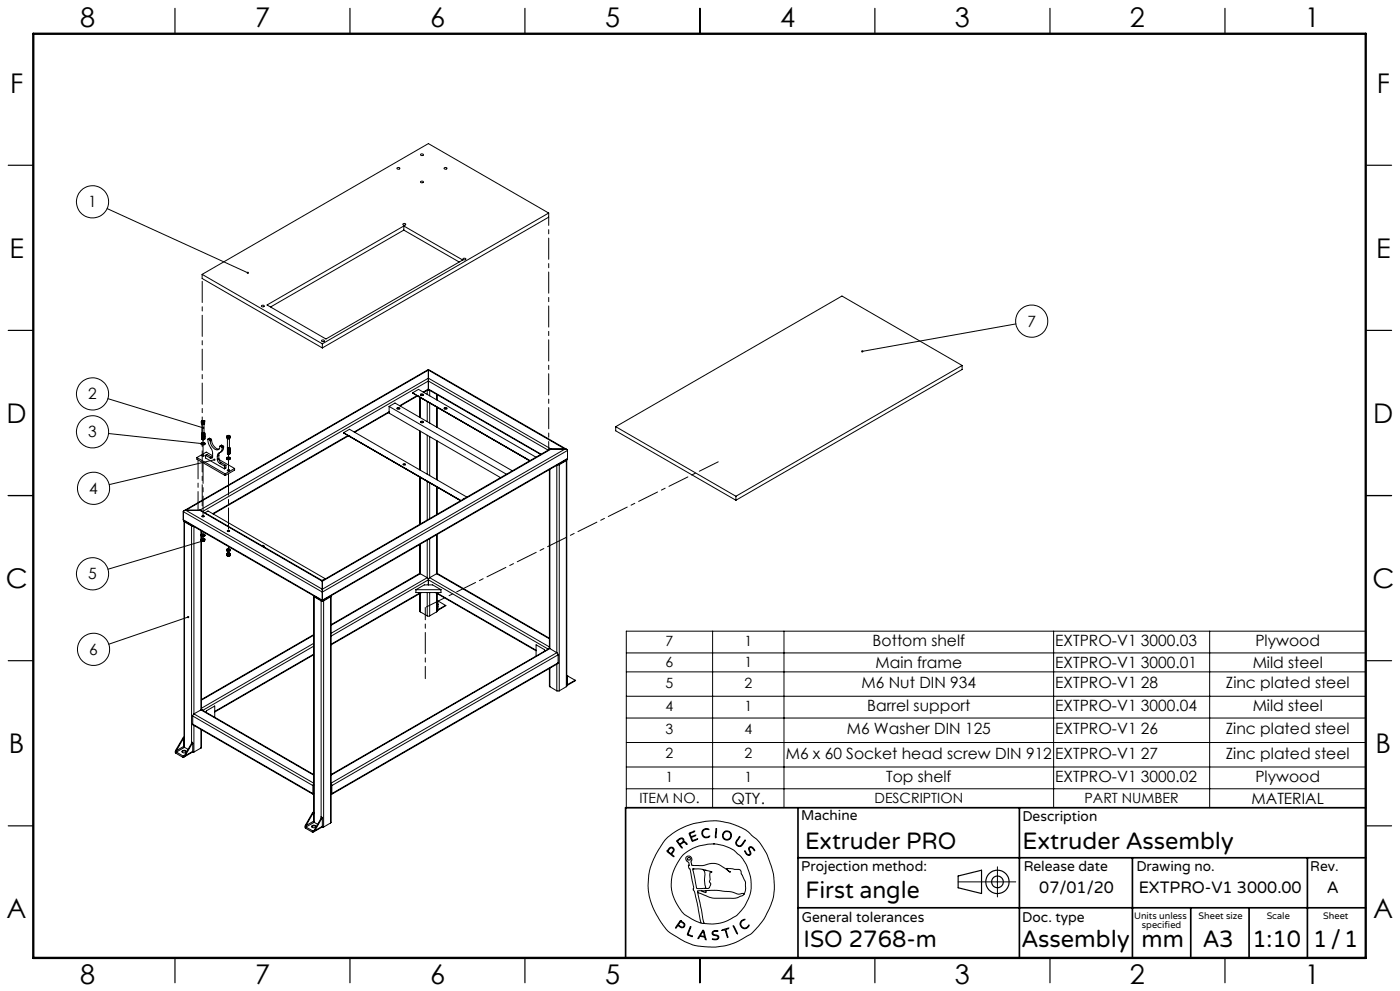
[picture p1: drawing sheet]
<svg xmlns="http://www.w3.org/2000/svg" width="420mm" height="297mm" viewBox="0 0 420 297" stroke-linecap="round" stroke-linejoin="round" font-family="sans-serif">
<g fill="none" stroke="#000" stroke-width=".3">
<path d="M119.2 50.3l.6-.1a.39 .39 0 0 1-.3 .6 .39 .39 0 0 1-.4-.4zM126.2 46.2l.4-.1a.33 .33 0 0 1 .4 .2 .33 .33 0 0 1-.1 .4 .33 .33 0 0 1-.5-.1l-.2-.1zM126.2 54.4l.4-.1a.3 .3 0 0 1 .4 .3 .3 .3 0 0 1-.5 .2l-.3-.2zM133.3 50.3l.5-.1a.26 .26 0 0 1 .3 .3 .26 .26 0 0 1-.4 .2h-.1a.27 .27 0 0 1-.3-.1 .27 .27 0 0 1 0-.3zM32.1 62.5l42.3 19.3M120.9 67.1l.3-.1a.3 .3 0 0 1 .4 0 .3 .3 0 0 1 0 .4h-.6zM121.1 67.7v1.3M121.1 69l-39.9 23M121.1 69l16.7 9.5M138.9 77.5l.3-.1a.32 .32 0 0 1 .4 0 .32 .32 0 0 1 .1 .3l-.7 .2zM164.6 63.8l-67.9 39.2M164.6 63.8v1.3l-67.9 39.2"/>
<path d="M164.6 63.8l-36.1-20.8-67.9 39.2M60.6 82.2v1.3l36.1 20.8M60.6 82.2l36.1 20.8M78.5 91.6l.4-.1a.3 .3 0 0 1 .4 .3 .3 .3 0 0 1-.5 .2l-.3-.1zM80.1 91.4l41-23.7 17.7 10.2-41 23.7zM304.8 97.1l-46.1 8.2M32.4 119.5l28.6 8.7M96.5 102l.4-.1a.27 .27 0 0 1 .4 .2 .27 .27 0 0 1-.3 .3 .32 .32 0 0 1-.4 0 .32 .32 0 0 1-.1-.4zM96.7 103v1.3M123.8 117.7l35.1 20.4M123.8 117.7l35.2 20.3M123.8 117.7l1.8-1 35.2 20.3"/>
<path d="M125.1 118.6l-5.2 3M125.3 118.7l-5.2 3M125.4 118.7h.1M125.9 119.1v6M126.1 119.1v6.1M126.2 118.4h.8M126.3 118.1l.3-.1a.34 .34 0 0 1 .4 .5 .34 .34 0 0 1-.6 .1l-.2-.2zM128.2 117v1.2M128.3 116.9h.4M128.5 110.7v.2M128.5 113.3v.9M128.5 116.6v.2"/>
<path d="M128.5 110.7l-73.3 42.4M128.5 116.8l-1.4 .8M128.5 110.7l41.5 24M128.5 116.8l33.7 19.4M128.5 110.9v2.4M128.5 114.2v2.4M128.5 110.9l-72.8 42M128.5 113.3l-68.6 39.6M128.5 113.3l36.8 21.3M128.5 110.9l41 23.7M128.5 114.2l-67.7 39.1M128.5 116.6l-1.5 .9"/>
<path d="M128.5 114.2l35.9 20.7M128.5 116.6l33.8 19.5M128.9 117v1.6M131 118.2v1.6M131.2 118.3v1.6M288.6 109.5l-36-20.8-67.9 39.2M288.6 109.5l-67.8 39.2M288.6 109.5v1.2l-67.8 39.2M32.6 129.9l28.7 3.1M59.1 137.1l8.5 4.9M59.1 137.1v.5l8.5 4.9M60.3 132.9a.61 .61 0 0 0 .6 .5 .61 .61 0 0 0 .6-.5"/>
<path d="M60.4 132.7l.5-.2a.41 .41 0 0 1 .6 .4 .41 .41 0 0 1-.6 .3 .4 .4 0 0 1-.4 0 .4 .4 0 0 1-.1-.5zM60.4 126.4v.5l.5 .2 .5-.2v-.5M60.5 126.3l.6-.2a.24 .24 0 0 1 .3 .3 .24 .24 0 0 1-.3 .2l-.5-.1zM60.5 127h.1M60.6 126.1a.43 .43 0 0 0 .3 .7 .43 .43 0 0 0 .5-.5l-.2-.2M60.6 136.5l.3-.2 .3 .3-.4 .2zM60.6 131.6h.1M60.6 131.5h.1M60.6 131.4h.1M60.6 131.3h.1M60.6 131.2h.1M60.6 131.1h.1"/>
<path d="M60.6 131h.1M60.6 130.8h.1M60.6 130.7h.1M60.6 130.6h.1M60.6 130.5h.1M60.6 130.3h.1M60.6 130.2h.1M60.6 130.1h.1M60.6 130h.1M60.6 129.9h.1M60.6 126.4l.2 .1M60.6 126.4l.1 .1"/>
<path d="M60.6 127v2.9l.3 .1 .3-.2M60.6 131.4l.2 .2 .4-.2M60.6 130.6l.3 .2 .3-.2M60.6 129.9l.2 .2 .4-.2M60.6 129.8l.4 .1 .2-.2-.3 .3zM60.6 133h.6M60.6 130.4h.1M60.6 130.6v.1M60.6 130.9h.1M60.6 131.7l.5 .1M60.7 126.2l-.1 .2M60.7 126.2v.3"/>
<path d="M61 126.2l.2 .1M61 126.2h-.3M61 126.5h.1M61 126.5h-.1M61 126.2v.3M61.1 126.5h-.3M61.1 131.5l-.1 .2M61.2 126.3l-.1 .2M61.2 131.5l-.2 .3-.4-.2M61.2 131.5l-.2 .2-.4-.2M61.2 131.3l-.3 .2-.3-.2M61.2 131.2l-.2 .2-.4-.1"/>
<path d="M61.2 131.1l-.3 .3-.3-.2M61.2 131.1l-.3 .2-.3-.1M61.2 131l-.2 .2-.4-.2M61.2 130.9l-.3 .2-.3-.2M61.2 130.8l-.3 .3-.3-.3M61.2 130.7l-.2 .2-.4-.1M61.2 130.6l-.3 .3-.3-.2M61.2 130.5l-.2 .2-.4-.2M61.2 130.4l-.2 .2-.4-.1M61.2 130.3l-.3 .3-.3-.3M61.2 130.2l-.2 .3-.4-.2M61.2 130.2l-.2 .2-.4-.2"/>
<path d="M61.2 130.1l-.3 .2-.3-.1M61.2 130l-.3 .2-.3-.2M61.2 129.9l-.2 .2-.4-.1M61.2 129.8h.1M61.2 130h.1M61.2 130.2h.1M61.2 130.3h.1M61.2 130.5h.1M61.2 130.7h.1M61.2 130.8h.1M61.2 131h.1M61.2 131.1h.1"/>
<path d="M61.2 131.3h.1M61.2 131.5h.1M61.2 131.6h.1M61.2 131.6l-.3 .2-.3-.2M61.2 131.4l-.2 .2-.4-.1M61.2 131.3l-.3 .2-.3-.1M61.2 131.2l-.2 .2-.4-.2M61.2 131l-.3 .2-.3-.1M61.2 130.9l-.2 .2-.4-.1M61.2 130.8l-.3 .3-.3-.2M61.2 130.8l-.3 .2-.3-.2M61.2 130.7l-.2 .2-.4-.2"/>
<path d="M61.2 130.6l-.3 .2-.3-.1M61.2 130.5l-.3 .2-.3-.1M61.2 130.5l-.2 .1-.4-.1M61.2 130.4l-.2 .2-.4-.2M61.2 130.3l-.3 .2-.3-.2M61.2 130.1l-.2 .2-.4-.1M61.2 130l-.3 .2-.3-.1M61.2 130l-.2 .1-.4-.1M61.2 129.9l-.2 .2-.4-.2M61.2 131.7l-.1 .1zM61.2 127v2.7M61.2 130.1h.1"/>
<path d="M61.2 130.3v.1M61.2 130.9h.1M61.2 131.2h.1M61.2 126.1h.1M61.2 127h-.6M61.7 136.5v.8l5.6 3.2M61.7 136.5l1.4 .8M61.7 136.5l.4-.3 1.4 .8M62.5 131.6a3.8 3.8 0 0 0 1.1 3.2l.2 2a.43 .43 0 0 1-.2 .5 .43 .43 0 0 1-.5 0M62.5 131.6l.4 .2M62.9 131.8l.1 .3M62.9 131.4l-.5 .2"/>
<path d="M62.9 131.4l-.4 .2M62.9 131.4l.4 .2M63 132.1a2.44 2.44 0 0 0 2.5 2.6l.6-1M63.3 131.6l.2 .3M63.3 131.6l-.4 .2M63.5 131.9a2.79 2.79 0 0 0 2.2 2.7M63.5 131.9l-.5 .2M63.5 137l.2 .1M63.5 137l-.4 .3M63.8 136.6l-1.9-1.1-2.8 1.6M64.3 137.8l-31.5 7.4M65.2 137.7l.2 .7 .5 .5"/>
<path d="M65.2 136.7v1M65.7 137.4l.1 .7 .6 .5M65.7 137.7l4.7 2.7M65.7 136.5l-.5 .2M65.7 137.4l-.5 .3M65.7 136.5v.9M65.9 135.7l-.2 .8M65.9 138.9l1.4 .8M66.1 133.7l.4 .2M66.4 138.6l-.5 .3M66.4 138.6l1.4 .8M66.5 133.9l.2 .3"/>
<path d="M66.5 133.5l-.5 .2M66.5 133.5l-.4 .2M66.5 133.5l.5 .2M66.7 134.2a1.64 1.64 0 0 1-1.3 1.7l-.2 .8M67 133.7l.1 .2M67 133.7l-.5 .2M67.1 133.9a1.66 1.66 0 0 1-1.1 1.7M67.1 133.9l-.4 .3M67.3 139.7v.8M67.8 139.4l-.5 .3M67.8 139.4v.9l-.5 .2M67.9 137.3a.61 .61 0 0 0 .6 .5 .61 .61 0 0 0 .6-.5"/>
<path d="M68.1 130.8v.6l.4 .1 .5-.1v-.6M68.1 130.7l.4-.2a.28 .28 0 0 1 .4 .1 .28 .28 0 0 1-.1 .3h-.6zM68.1 137.1l.5-.2a.4 .4 0 0 1 .5 .5 .4 .4 0 0 1-.6 .3 .36 .36 0 0 1-.4-.2 .36 .36 0 0 1 0-.4zM68.2 130.6h.1M68.2 130.6a.37 .37 0 0 0 .3 .5 .37 .37 0 0 0 .4-.5M68.2 131.4h.7M68.2 136h.1M68.2 135.8h.1M68.2 135.7h.1M68.2 135.5h.1M68.2 135.4h.1M68.2 135.2h.1"/>
<path d="M68.2 135.1h.1M68.2 135h.1M68.2 134.9h.1M68.2 134.7h.1M68.2 134.5h.1M68.2 134.4h.1M68.2 134.3h.1M68.2 134.2h.1M68.2 134.2l.3 .2 .3-.2M68.2 134.2l.3 .1 .3-.1M68.2 137.4h.6M68.2 131.4v2.8"/>
<path d="M68.2 134.5v.1M68.2 135v.1M68.2 135.3h.1M68.3 130.8l.2 .1M68.3 130.8l.1 .1M68.3 135.4l.1 .1 .4-.1M68.3 134.3l.1 .2 .4-.2M68.3 136.1l.5 .1M68.3 130.6v.2M68.3 130.6v.3M68.6 130.6l.2 .1M68.6 130.6h-.3"/>
<path d="M68.6 130.6l-.1 .3M68.7 130.9h-.2M68.8 136l-.2 .1M68.8 134.2h.1M68.8 134.4h.1M68.8 134.6h.1M68.8 134.7h.1M68.8 134.9h.1M68.8 135h.1M68.8 135.2h.1M68.8 135.3h.1M68.8 135.4h.1"/>
<path d="M68.8 135.5h.1M68.8 135.7h.1M68.8 135.9h.1M68.8 136h.1M68.8 130.7l-.1 .2M68.8 136l-.3 .2-.3-.2M68.8 135.9l-.1 .2-.5-.1M68.8 135.9l-.1 .1-.5-.1M68.8 135.7l-.3 .3-.3-.2M68.8 135.7l-.1 .2-.5-.2M68.8 135.6l-.1 .2-.5-.2M68.8 135.5l-.3 .2-.3-.1"/>
<path d="M68.8 135.4l-.3 .2-.3-.1M68.8 135.4l-.1 .1-.5-.1M68.8 135.3l-.3 .2-.3-.2M68.8 135.2l-.3 .2-.3-.2M68.8 135.1l-.1 .2-.5-.2M68.8 135l-.3 .2-.3-.1M68.8 134.9l-.3 .2-.3-.1M68.8 134.9l-.1 .1-.5-.1M68.8 134.8l-.3 .2-.3-.2M68.8 134.7l-.3 .2-.3-.2M68.8 134.6l-.1 .2-.5-.1M68.8 134.5l-.1 .2-.5-.1"/>
<path d="M68.8 134.4l-.3 .3-.3-.2M68.8 134.4l-.1 .1-.5-.1M68.8 134.3l-.1 .2-.5-.2M68.8 134.2l-.3 .2-.3-.2M68.8 136.1v.1zM68.8 136l-.1 .2-.4-.2M68.8 135.9l-.1 .2-.4-.2M68.8 135.8l-.3 .2-.3-.1M68.8 135.7l-.3 .3-.2-.3M68.8 135.6l-.1 .3-.4-.2M68.8 135.5l-.3 .3-.2-.2M68.8 135.4l-.1 .2-.4-.2"/>
<path d="M68.8 135.2l-.3 .3-.2-.2M68.8 135.1l-.1 .3-.4-.2M68.8 135l-.3 .3-.2-.2M68.8 135l-.3 .2-.2-.2M68.8 134.9l-.1 .2-.4-.2M68.8 134.8l-.1 .2-.4-.1M68.8 134.7l-.3 .3-.3-.2M68.8 134.7l-.1 .2-.4-.2M68.8 134.6l-.1 .2-.4-.2M68.8 134.5l-.3 .2-.2-.2M68.8 134.4l-.1 .2-.4-.2M68.8 134.3l-.1 .2-.4-.1"/>
<path d="M68.8 131.4v2.8M68.8 134.5h.1M68.8 134.8h.1M68.8 135.1h.1M68.8 135.6h.1M68.8 135.8v.1M68.9 131.4h.1M103.1 129.7l35.1 20.4M103.1 129.7l35.2 20.3M103.1 129.7l1.7-1 35.3 20.3M104.4 130.5l-40.6 23.4M104.5 130.6l-40.5 23.5"/>
<path d="M104.7 130.7h.1M116.7 123.6l-10.3 5.9M116.7 121.8l1.8-1 35.2 20.3M116.7 121.8l35.2 20.3M116.7 121.8v2l33.5 19.4M116.7 123.4l-10.4 6.1M119.1 122.3l.7-.1a.39 .39 0 0 1-.3 .5 .39 .39 0 0 1-.4-.4zM119.1 122.5h.8M121 139.3h.6M121 139h.5a.27 .27 0 0 1-.2 .4 .27 .27 0 0 1-.3-.4zM125.9 129.1v11.7M126.1 129.2v11.7"/>
<path d="M126.2 126.4l.4-.2a.3 .3 0 0 1 .4 .3 .3 .3 0 0 1-.5 .2zM126.2 126.6h.8M128.2 120.3v6.1M128.2 130.5v11.6M128.9 120.8v6M128.9 130.9v11.7M131 122v6M131 132.1v11.7M131.2 122.1v6M131.2 132.1v11.7M133.3 122.5h.8M133.3 122.2l.4-.1a.28 .28 0 0 1 .4 .3 .28 .28 0 0 1-.4 .3h-.1a.27 .27 0 0 1-.3-.1 .27 .27 0 0 1 0-.4z"/>
<path d="M164.8 134.7l-68.1 39.3M165.3 134.6l-.5 .1M165.3 134.6h4.2M165.3 134.6l-68.6 39.6M167 139.4v56.2M167.6 139.2h-.1M167.6 139.1v.1M167.8 139.3h-.5M167.8 139.3v67.7M169.5 134.6l.5 .1 .3 .3M169.5 134.6l-72.8 42M169.7 137.9l-2.1 1.3"/>
<path d="M169.7 137.9h.1M169.8 137.9h-.1M169.9 138l-2.1 1.3M169.9 138v67.8M170 137.7l-.1 .3M170 137.8l-.1 68M170 137.7l-73.3 42.4M170.3 137.4l-.3 .3M170.3 135v2.4M170.3 135l-73.6 42.4M170.3 137.4l-73.6 42.5M184.7 127.9l36.1 20.8"/>
<path d="M184.7 127.9v1.2l36.1 20.8M55 155.8l.2 .3M55 153.3v2.5M55 153.3l41.7 24.1M55 155.8l41.7 24.1M55.2 156.2v64.8M55.2 156.1l41.5 24M55.2 156.1l.2 .3M55.4 156.4l2.1 1.2M55.4 156.4v67.6M55.5 156.2v.1M55.5 156.3l2.1 1.2"/>
<path d="M55.5 156.3h.1M55.7 152.9l-.5 .1-.2 .3M55.7 152.9l-.7 .4M55.7 152.9h4.2M55.7 152.9l41 23.7M57.5 157.6l.5 .1M57.5 157.6v65.2M57.6 157.5h.2M57.6 157.5h.1M58.2 157.8v56.2M59.9 152.9l.5 .2M59.9 152.9l36.8 21.3"/>
<path d="M60.3 159v53.8M60.4 159.1v1M60.4 153.1l36.3 20.9M60.6 154.8h.6M61.5 153.7l.9-.6 35.2 20.4M67.6 142v.5M68.2 159.2h.6M68.3 140.8l.6 .1-.5 .3-.2-.2zM68.3 159l.6 .1-.5 .2zM70.4 140.4l-2.8 1.6M70.4 140.4v.5l-2.8 1.6M125.9 143v14.2"/>
<path d="M126.1 143v14.1M128.2 144.2v11.7M128.9 144.7v10.7M131 145.9v8.3M131.2 146v8.1M139.4 149.4l-.4 .2M164.8 140.7v53.6M165 140.6v53.8M220.8 148.7v1.2M60.3 160.5l.2 .3M60.3 162l.4 .3M60.4 160.2l.5-.2a.4 .4 0 0 1 .6 .3 .4 .4 0 0 1-.6 .4 .4 .4 0 0 1-.4-.1 .4 .4 0 0 1-.1-.4z"/>
<path d="M60.4 161.5l-.1 .2 .2 .1M60.4 161.5l.1 .3M60.4 160.7v.8M60.4 162.1v50.6M60.5 161.8l.5 .1M60.5 161.8l.2 .2M60.6 160.4h.6M60.7 161.7h.4M60.7 161.7l.2-.2 .2 .2M60.7 162v.3M60.7 161.7h.3zM60.8 161.3l-.4 .2"/>
<path d="M60.8 161.3l.5 .1M61 162.1l-28.6 8.5M61 161.9l-.3 .1M61 161.9h.3M61 161.7h.1M61.1 161.7h.1M61.2 161.6h-.6l.3 .2 .2-.1M61.2 161.6l-.1 .1M61.2 161.6h.1M61.3 161.4l.1 .3M61.3 162.2l-.6 .1M61.3 161.4l.2 .2"/>
<path d="M61.3 161.9v.3M61.4 161.7l-.4 .2M61.4 161.7l-.1 .2M61.5 161.6l-.2 .6M61.5 161.6l-.1 .1M61.5 160.4l-.2 .4h-.8M67.9 164.7a.61 .61 0 0 0 .6 .5 .61 .61 0 0 0 .6-.5M67.9 164.7l.7-.3a.39 .39 0 0 1 .5 .5 .39 .39 0 0 1-.6 .2l-.5-.2zM68 166.1v.3l.4 .3M68 166.1l.2 .1M68.1 165.9l.1 .3M68.1 165.9l-.1 .2"/>
<path d="M68.2 166.2l.5 .1M68.2 166.2l.2 .2M68.2 164.8h.6M68.3 166.1h.5M68.3 166.1l.2-.2 .2 .3M68.3 166.1h.4M68.4 166.2h.3zM68.4 166.4v.3M68.4 165.7l-.3 .2M68.4 165.7l.5 .1M68.7 166.3l-.3 .1M68.7 166.3h.2"/>
<path d="M68.7 166.1h.1M68.8 166.1h-.5M68.8 166.1h.1M68.8 166h-.6l.3 .2 .3-.1M68.8 166v.1M68.8 166l-.1 .2M68.8 166h.1M68.9 165.8l.1 .3M68.9 165.8l.2 .2M68.9 166.6l-.5 .1M68.9 166.3v.3M69 166.1l-.3 .2"/>
<path d="M69 166.1l-.1 .2M69.1 166l-.2 .6M69.1 166l-.1 .1M78.6 163.5l.2-.1a.25 .25 0 0 1 .4 .1 .25 .25 0 0 1-.1 .3M78.8 163.7l.4 .1M94.1 178.6v67.6M94.1 178.5l.2 .4M94.3 178.9l2 1.2M94.3 178.9v67.5M94.4 178.7h.1M94.4 178.7l2.1 1.3M96.5 180h.2"/>
<path d="M96.5 179.9v.1M96.7 176.6v.8M96.7 179.9v.2M96.7 174v.2M96.7 174.2v2.4M96.7 177.4v2.5M96.9 180h-.1M96.9 179.9v.1M97 173.8l-.4 .2M99 178.7l-2.1 1.3M99 178.7h.1M99.1 178.7h-.1"/>
<path d="M99.2 178.9l-2.1 1.2M99.2 178.9v67.8M99.3 178.5l-.1 .4M99.3 178.6v67.8l-.1 .3M124.8 176.7l2.5-1.4h2.5l2.5 1.4M124.8 176.7h7.5M124.8 176.7v.9h7.5v-.9M125.9 177.9v5.3l.2 .2M125.9 163.2v8.7M126.1 171.9h-.3l-26.5 15.3M126.1 171.9l2.1 1.2M126.1 171.9l-26.8 15.5"/>
<path d="M126.1 163.1v8.8M126.1 177.8v5.6M126.2 177.6l-26.9 15.5M126.5 177.6l-27.2 15.6M128.2 173.1l.3 .7M128.2 173.1l-28.9 16.7M128.2 161.9v11.2M128.2 177.6v7M128.5 173.8v1.5M128.5 173.8l35.9 20.7M128.5 173.8l-29.2 16.8M128.9 173.1l-.4 .7"/>
<path d="M128.9 173.1l35.9 20.8M128.9 161.5v11.6M128.9 177.6v7M130.6 177.6l30.2 17.4M130.9 177.6l29.9 17.3M131 171.9h.3l33.5 19.4M131 171.9l-2.1 1.2M131 171.9l33.8 19.5M131 160.3v11.6M131 177.8v5.6M131.2 177.9v5.3l-.2 .2M131.2 160.2v11.7"/>
<path d="M131.2 180l.1 .1M56.4 184.9l-23.8 8.2M94.1 196.2l-29.7 17.2M94.1 190.2l-33.7 19.5M94.1 193.7l-33.3 19.2M94.1 192.8l-33.7 19.5M94.1 196.1l-29.7 17.1M94.1 190.4l-33.7 19.4M96.3 180.1h.8M96.3 180.1v65.1M97.1 180.1v67.8M126.1 183.4l2.1 1.2"/>
<path d="M128.2 184.6h.7M131 183.4l-2.1 1.2M131.2 182.6v.1M131.2 180.1v.1M131.2 181.9h.1M131.2 181.1h.1M131.2 181.3h.1M131.3 180.1l.1 .2M131.3 180.1l.3 .1M131.4 182.7l-.2 .3M131.4 180.3v2.4M131.6 180.2l-.2 .1"/>
<path d="M131.6 180.2l2 1.2M133.6 181.4l.2 .1-2.5 1.5M133.6 181.4l-2.2 1.3M163.3 195.2v-.5l-2.5-1.5v3.4M164.8 194.1l-.2 .3M165 194.4l-65.7 37.7M165 194.4l2 1.2M165 194.4l-65.7 37.9M167 195.6l.4 .6M167 195.6l-67.7 39.1M167 199v8M167.4 198.6l-.1 .3-67.9 39.2"/>
<path d="M167.4 196.2l-67.8 39.2M167.4 198.6l-67.8 39.2M167.4 196.2v2.4M187.9 189.2h221.8v52.8h-221.8zM187.9 195.7h221.8M213.8 189.2v52.8M235.2 189.2v52.8M316.1 189.2v52.8M362.9 189.2v52.8M57.8 217l.1 .3 36.1 20.8M57.8 214.6l36.1 20.8M57.8 217l36.1 20.8"/>
<path d="M57.8 214.6v2.4M58.2 214l-.4 .6M58.2 214l35.9 20.7M58.2 217.4v8M60.3 212.8l.2-.1 33.6 19.4M60.3 218.6v5.6M60.3 212.8l-2.1 1.2M60.3 212.8l33.8 19.5M60.4 212.5l.2 .3M60.4 218.7l-.1 5.5M61.9 213.5v-.5l2.5-1.4v3.4M164.8 200.3l.2 5.5"/>
<path d="M165 205.8l2 1.2M165 200.2v5.6M167 207h.8M169.9 205.8l-2.1 1.2M170 202.5l.1 .2M170 202.4l.2 .1M170 204.3h.1M170 203.5h.1M170 203.8h.1M170 202.7h.1M170.1 205.1l-.1 .1M170.1 202.7v2.4"/>
<path d="M170.1 205.1h-.1M170.2 202.5l.1 .3M170.2 202.5l.2 .2M170.3 205.2l-.3 .3M170.3 202.8v2.4M170.4 202.7l-.1 .1M170.4 202.7l2.1 1.2M172.5 203.9l.2 .1-2.6 1.4M172.5 203.9l-2.2 1.3M187.9 201.4h221.8M187.9 208.7h221.8M187.9 215.2h221.8"/>
<path d="M52.9 225v.4M52.9 225.4l2.1 1.2M54.6 225.4l.5-.3 .8 .3M54.7 225l.7-.1a.44 .44 0 0 1 .5 .4 .44 .44 0 0 1-.7 .3h-.1a.4 .4 0 0 1-.4-.1 .4 .4 0 0 1 0-.5zM55 221.4l.4-.2-.4-.3-2.3 4-.1 .6 2.3 1.5 .6-.5M55 221.4l.2-.2v2.6M55 221.4l-2.1 3.6M55.4 226.4l-.4 .2M55.4 224l-.2-.3-2.3 1.3M55.4 224l-2.5 1.4M55.4 224l1 .6M57.5 222.8l-2.1 3.6"/>
<path d="M57.6 222.9l-2.1 3.6M57.8 222.5l-.2 .4M57.8 222.5l-.3-.1v.4M57.8 222.5v.3M57.8 225.2l-2.6 1.7M57.8 222.8v2.4M57.8 222.8l-.2 .1M57.8 225.2l-2.3 1.3M58.2 225.4l-.6 .1M60.3 224.2l-2.1 1.2M93.9 237.8l.2 .3M93.9 235.4v2.4"/>
<path d="M94.1 237.7v.1M94.1 235.3h.1M94.1 234.9l-.2 .5M94.1 235.2v.1M99.3 234.9l.3 .5M99.3 237.7v.1M99.3 235.2v.1M99.3 235.3h.1M99.6 237.8l-.3 .3M99.6 235.4v2.4M187.9 222.5h221.8M187.9 229.9h221.8"/>
<path d="M187.9 236.4h221.8M91.8 247.4v.5M91.8 247.9l2.1 1.2M93.5 247.8l.7-.3 .6 .3M93.7 247.4l.6-.1a.43 .43 0 0 1 .5 .5 .43 .43 0 0 1-.7 .3 .39 .39 0 0 1-.5-.1 .39 .39 0 0 1 .1-.6zM93.9 243.8l.4-.2-.4-.2-.1 .2-2.4 4.2 .2 .4 2.2 1.2 .6-.4M93.9 243.8l-2.1 3.6M94.1 243.6l-.2 .2M94.3 248.8l-.4 .3M94.3 246.4l-.2-.3-2.3 1.3M94.3 246.4l-2.5 1.5M94.3 246.4l1 .6"/>
<path d="M96.3 245.2l-2 3.6M96.5 245.3l-2.1 3.7M96.7 245l-.2 .3M96.7 245l-.4-.2v.4M96.7 245v.2M96.7 247.6l-.1 .3-2.5 1.4M96.7 245.2v2.4M96.7 245.2l-.2 .1M96.7 247.6l-2.3 1.4M97.1 247.9h-.6M99.2 246.7l-2.1 1.2M199.8 251.4l3.1-2.3 3.8-1.8 4.7-1.1 3.6-.2 4 .7 3.4 1.3 2 1.2 2.6 2.3 1.5 1.9 1.8 3.1 1.7 5.2 .3 3.5-.2 3-.7 2.8-2.2 4.4-1.3 1.8a18 18 0 0 1-7.2 5.2l-2.9 1-3.1 .4-5.1-.2-2.7-.8a23.1 23.1 0 0 1-5.8-3.2l-1.1-1-1.6-2-2.2-3.9-1.5-4.2-.3-2.9 .3-3.8 .9-3.2 1.9-3.8z"/>
<path d="M200.9 254.1l.4-.2 .6 .1 .3 .6-.1 .6a.61 .61 0 0 0-.3 1.1l.3 .5-1.4-1.1a.63 .63 0 0 1-.6-.6 .63 .63 0 0 1 .5-.6zM200.9 254.4l.4-.3 .6 .3 .1 .4-.3 .5a.49 .49 0 0 1-.4 .5 .49 .49 0 0 1-.5-.4l-.4-.4zM203 252l1.3-.9 .5 .1 .4 .5-.1 .5 .6 .2 .4 .6-.7-.5-.7 .2a.64 .64 0 0 0-.6 .6 .64 .64 0 0 0 .5 .7l-.1 .2zM203.3 252l1.3-.6 .4 .3-.3 .7a.71 .71 0 0 1-.9 .4 .71 .71 0 0 1-.5-.7zM206.7 249.7l1.7-.6-1 .5a.56 .56 0 0 0-.2 .9 .56 .56 0 0 0 .9 0l.6-.2-.8 .5a.46 .46 0 0 0-.5 .3 .46 .46 0 0 0 .3 .6l.1 .2 1.5-.5-1.7 .8zM208.2 249.1h.1M210.8 248.8l.8-.4 1 .1 .1 .2-.9-.2-.7 .3-.3 .5v.6l.3 .7 .5 .3 1.2-.3a.45 .45 0 0 1-.1 .4 .45 .45 0 0 1-.5 .1l-.9-.1-.6-.5-.2-1zM214 252.9h.1M214 252.9l2.7 .4 2.4 .9 1.1 .6 2.6 2.6 1.2 2 1.3 4.2-.1 3.5-.7 2.3a11.6 11.6 0 0 1-9.2 7.4l-2 .1-2.1-.1M214 252.9l-4.1 .6-2.9 1.2-2.1 1.5-2.3 3.6-1 2.6-.2 1.7v2.3l.9 3 2 3.4a8.4 8.4 0 0 0 3.9 3l2.1 .8M214.8 248.4h.2v.6l-.2 2-.2 .1zM221.8 250.8l.2 .1-1.1 1.5 .2 .7 .6 .4a1.29 1.29 0 0 0 1.4-1.2l.3-.5h.2l-.8 1.3-.6 .6-.7-.1-.5-.3-.3-.9z"/>
<path d="M223.4 255.1l.2-.1 .6 1 .6 .1 .2-.2-.4-1.4 .2-.6 .7-.1 .9 1-.1 .2-.7-.9h-.6l-.2 .4 .5 1.3-.5 .6-.8-.3zM299.2 259.8v9M204 276l.1-.1 .4 .3 1 .8-.4 .9h-.9a.7 .7 0 0 0-.8-.4 .7 .7 0 0 0-.6 .6h-.2zM204.2 275.9h.1M204.2 276.2l.5 .3a.71 .71 0 0 1 .3 1.2 .71 .71 0 0 1-1.2-.3 .76 .76 0 0 1 .4-1.2zM204.2 276.2h.1M207 277.8l.3-.1v.2l-.6 1.4a.56 .56 0 0 0-.2 .7 .56 .56 0 0 0 .7 .3l.6 .3a.66 .66 0 0 1-1.1-.2l-.5-.3zM207.8 260.5l1 5a.86 .86 0 0 0 1.3 .8l1.4-.1M207.9 260.5h2.3l3.3 .9a.31 .31 0 0 0-.4-.1 .31 .31 0 0 0-.1 .4v1.9l-.2 .7 .4 .5-.1 .5-.4 .9h-1.2M207.9 260.5h-.1M207.9 260.4h.1M209.3 267.4l1.9 9.4"/>
<path d="M209.3 267.4l3.5 1.5 1.3 .3h6.4l2.2-.7 .5-.5M210.3 276.6l.9 .2M210.4 267h-1.1v.4M210.6 260.6a2.05 2.05 0 0 1 .8 2.6l.1 1.9 .2 .9-.2 .2M210.8 278.8h.3l.2 .7 .5 2.1-.2-.1a.87 .87 0 0 0-1.2-.8l-.4-.1-.4 .6-.2 .1zM210.9 279.2l.4 1a.46 .46 0 0 1-.4 .5 .46 .46 0 0 1-.5-.2l-.3-.1zM210.9 279.2h.1M211.5 260.8h.1M211.8 266.9l3.4-.1 4.1 .5 2.3 .7 1-.2a.33 .33 0 0 1 .4-.1 .33 .33 0 0 1 .2 .3M211.8 266.9v.6l-1.4-.5M211.8 266.9l-1.4 .1M213.8 279.2l.7-.3 .9 .2h-1l-.5 .4 .1 .5 1.4 .4 .2 .3v.4l-.3 .4-.8 .2a.48 .48 0 0 1-.8-.4l1.1 .1 .6-.3-.2-.5-1.4-.5-.2-.4z"/>
<path d="M216.5 278.7l2.2-.5-.9 .4 .5 2.4-.8-2.3zM220 277.5l1.2 2.4zM222.4 275.9l1.1-.4-.8 .5-.4 .7v.5l.5 .7 1 .2 1-.9-.3 .6-.9 .5-1-.3-.6-1zM223.2 268l.5-1.2v-2.4l-1.8-3.8-3.8-.3v.3l.9 .8-3.3-2.3-1.4-.3-1.5 .1-2.1 .5h-3.1l-.3-1.1 .3-.6-.2-.7-.5-.4-.9 .1-.3 .8 1 1.2-.1 1.3 .4 .5 1.1 5.4-.1 .8 .3 .4 .9 3.5 1.1 6M287.4 264.3h17.3"/>
<circle cx="27.8" cy="60.5" r="4.8"/>
<circle cx="309.5" cy="96.2" r="4.8"/>
<circle cx="27.8" cy="118" r="4.8"/>
<circle cx="27.8" cy="129.4" r="4.8"/>
<circle cx="60.9" cy="133" r=".27"/>
<circle cx="68.6" cy="137.4" r=".27"/>
<circle cx="28.1" cy="146.3" r="4.8"/>
<circle cx="60.9" cy="154.7" r=".29"/>
<circle cx="27.8" cy="172" r="4.8"/>
<circle cx="60.9" cy="160.4" r=".27"/>
<circle cx="68.6" cy="164.8" r=".27"/>
<circle cx="28.1" cy="194.6" r="4.8"/>
<circle cx="206.6" cy="257.4" r=".43"/>
<circle cx="218.1" cy="250.4" r="1.16"/>
<circle cx="218.1" cy="250.4" r="1.37"/>
</g>
<g fill="none" stroke="#000" stroke-width=".35">
<path d="M52.5 2.5v7.5M105 2.5v7.5M157.5 2.5v7.5M210 2.5v7.5M262.5 2.5v7.5M315 2.5v7.5M367.5 2.5v7.5M2.5 49.5h7.5M410 49.5h7.5M2.5 99h7.5M410 99h7.5M2.5 148.5h7.5"/>
<path d="M410 148.5h7.5M2.5 198h7.5M410 198h7.5M2.5 247.5h7.5M410 247.5h7.5M287.4 262.5l7.1-1.7v7l-7.1-1.7zM52.5 287v7.5M105 287v7.5M157.5 287v7.5M210 287v7.5M262.5 287v7.5M315 287v7.5"/>
<path d="M367.5 287v7.5"/>
<circle cx="299.2" cy="264.3" r="3.5"/>
<circle cx="299.2" cy="264.3" r="1.75"/>
</g>
<path d="M215.8 138.3l-88.2 43.8" fill="none" stroke="#000" stroke-width=".3" stroke-dasharray="6.3 1.3 1.3 1.3" stroke-dashoffset="-.3"/>
<path d="M127.6 182.1v21.3" fill="none" stroke="#000" stroke-width=".3" stroke-dasharray="6.3 1.3 1.3 1.3" stroke-dashoffset="2.7"/>
<path d="M60.7 83.4v69.1" fill="none" stroke="#000" stroke-width=".3" stroke-dasharray="6.3 1.3 1.3 1.3" stroke-dashoffset="-.9"/>
<path d="M164.6 65.1v69.7" fill="none" stroke="#000" stroke-width=".3" stroke-dasharray="6.3 1.3 1.3 1.3" stroke-dashoffset="3.9"/>
<path d="M59.4 137.8v15.2" fill="none" stroke="#000" stroke-width=".3" stroke-dasharray="6.3 1.3 1.3 1.3" stroke-dashoffset=".6"/>
<path d="M60.9 133.1v-1.3M60.9 133.4v3.3M68.6 137.5v-1.3M68.6 141.2v-3.4M60.9 160.8v.3M60.9 160.5v-1.2M68.6 165.2v1M68.6 164.3v-.5" fill="none" stroke="#000" stroke-width=".3" stroke-dasharray="6.3 1.3 1.3 1.3"/>
<path d="M60.9 154.9v-16.2" fill="none" stroke="#000" stroke-width=".3" stroke-dasharray="6.3 1.3 1.3 1.3" stroke-dashoffset=".1"/>
<path d="M68.6 158.7v-16.8" fill="none" stroke="#000" stroke-width=".3" stroke-dasharray="6.3 1.3 1.3 1.3" stroke-dashoffset="-.1"/>
<path d="M239.4 257.1h170.3M239.4 242.1v44.8M305.8 242.1v44.8M339.7 257.1v29.9M392.2 257.1v29.8M409.7 242.1h-222v45M239.4 272.1h170.3M357.2 272.1v14.8M374.7 272.1v14.8" fill="none" stroke="#000" stroke-width=".5"/>
<path d="M10 10.1h399.7v277h-399.7z" fill="none" stroke="#000" stroke-width=".7"/>
<path d="M74.1 81.5v.5l.4 .1 .1-.2-.2-.1 .2 .1v-.3zM60.7 127.9v.6h.5l.1-.2-.3-.1 .3 .1-.1-.3zM61.1 132.8v.5l.5-.1 .1-.1-.4-.1 .4 .1-.2-.3zM60.8 161.8a.35 .35 0 0 0-.2 .4 .35 .35 0 0 0 .5 .2 .35 .35 0 0 0 .2-.4l-.3 .1 .3-.1zM56.2 184.7a.33 .33 0 0 0 .2 .6 .33 .33 0 0 0 .4-.5l-.4 .1 .4-.1-.3-.2zM258.4 105.1l-.1 .3 .4-.1-.4 .1a.35 .35 0 0 0 .5 .2 .35 .35 0 0 0 .2-.5 .35 .35 0 0 0-.6 0zM64 137.6a.34 .34 0 0 0 .2 .5 .34 .34 0 0 0 .4-.4l-.3 .1 .3-.1-.3-.3z" fill="#000"/>
<g font-size="8.1">
<text x="24" y="8">8</text>
<text x="76.5" y="8">7</text>
<text x="129" y="8">6</text>
<text x="181.5" y="8">5</text>
<text x="234" y="8">4</text>
<text x="286.5" y="8">3</text>
<text x="339" y="8">2</text>
<text x="391.5" y="8">1</text>
<text x="3" y="27.7">F</text>
<text x="413" y="27.7">F</text>
<text x="2.8" y="77.2">E</text>
<text x="412.8" y="77.2">E</text>
<text x="2" y="126.7">D</text>
<text x="412" y="126.7">D</text>
<text x="1.7" y="176.2">C</text>
<text x="411.7" y="176.2">C</text>
<text x="2.7" y="225.7">B</text>
<text x="412.7" y="225.7">B</text>
<text x="2" y="275.2">A</text>
<text x="412" y="275.2">A</text>
<text x="24" y="295">8</text>
<text x="76.5" y="295">7</text>
<text x="129" y="295">6</text>
<text x="181.5" y="295">5</text>
<text x="234" y="295">4</text>
<text x="286.5" y="295">3</text>
<text x="339" y="295">2</text>
<text x="391.5" y="295">1</text>
</g>
<g font-size="7.1">
<text x="241.5" y="254.4">Extruder PRO</text>
<text x="306.7" y="254.4">Extruder Assembly</text>
<text x="241.6" y="269.2">First angle</text>
<text x="241.1" y="283.7">ISO 2768-m</text>
<text x="306.6" y="283.9">Assembly</text>
<text x="342.5" y="283.9">mm</text>
<text x="360.9" y="283.8">A3</text>
<text x="375.7" y="283.9">1:10</text>
<text x="393.9" y="283.9">1/1</text>
</g>
<g font-size="4.9">
<text x="311.8" y="267.6">07/01/20</text>
<text x="341.6" y="267.6">EXTPRO-V1 3000.00</text>
<text x="398.2" y="267.6">A</text>
</g>
<g font-size="4.7">
<text x="26.5" y="62.2">1</text>
<text x="308.2" y="97.9">7</text>
<text x="26.5" y="119.7">2</text>
<text x="26.5" y="131.1">3</text>
<text x="26.8" y="148">4</text>
<text x="26.5" y="173.6">5</text>
<text x="26.8" y="196.3">6</text>
<text x="261.8" y="193.7">Bottom shelf</text>
<text x="316.6" y="193.7">EXTPRO-V1 3000.03</text>
<text x="376.6" y="193.7">Plywood</text>
<text x="262.6" y="200.2">Main frame</text>
<text x="316.6" y="200.2">EXTPRO-V1 3000.01</text>
<text x="375.8" y="200.2">Mild steel</text>
<text x="258.5" y="206.2">M6 Nut DIN 934</text>
<text x="316.6" y="206.2">EXTPRO-V1 28</text>
<text x="367.8" y="206.2">Zinc plated steel</text>
<text x="260.2" y="213.2">Barrel support</text>
<text x="316.6" y="213.2">EXTPRO-V1 3000.04</text>
<text x="375.8" y="213.2">Mild steel</text>
<text x="254" y="220.1">M6 Washer DIN 125</text>
<text x="316.6" y="220.1">EXTPRO-V1 26</text>
<text x="367.8" y="220.1">Zinc plated steel</text>
<text x="235.7" y="227.4">M6 x 60 Socket head screw DIN 912</text>
<text x="316.6" y="227.4">EXTPRO-V1 27</text>
<text x="367.8" y="227.4">Zinc plated steel</text>
<text x="265.8" y="234.4">Top shelf</text>
<text x="316.6" y="234.4">EXTPRO-V1 3000.02</text>
<text x="376.6" y="234.4">Plywood</text>
<text x="219.4" y="240.9">QTY.</text>
<text x="375.5" y="240.9">MATERIAL</text>
</g>
<g font-size="4.2">
<text x="199.7" y="193.5">7</text>
<text x="223.3" y="193.5">1</text>
<text x="199.7" y="200">6</text>
<text x="223.3" y="200">1</text>
<text x="199.7" y="206.1">5</text>
<text x="223.3" y="206.1">2</text>
<text x="199.7" y="213.1">4</text>
<text x="223.3" y="213.1">1</text>
<text x="199.7" y="220">3</text>
<text x="223.3" y="220">4</text>
<text x="199.7" y="227.3">2</text>
<text x="223.3" y="227.3">2</text>
<text x="199.7" y="234.2">1</text>
<text x="223.3" y="234.2">1</text>
<text x="191.8" y="240.7">ITEM NO.</text>
<text x="240.4" y="245.9">Machine</text>
<text x="262.4" y="240.7">DESCRIPTION</text>
<text x="325.4" y="240.7">PART NUMBER</text>
<text x="306.7" y="246.1">Description</text>
<text x="240.4" y="261.1">Projection method:</text>
<text x="307.1" y="261">Release date</text>
<text x="340.9" y="261">Drawing no.</text>
<text x="393.1" y="261">Rev.</text>
<text x="240.5" y="276.4">General tolerances</text>
<text x="306.7" y="276.3">Doc. type</text>
</g>
<g font-size="2.8">
<text x="340.2" y="275.3">Units unless</text>
<text x="359.6" y="275.3">Sheet size</text>
<text x="380" y="275.3">Scale</text>
<text x="396.9" y="275.3">Sheet</text>
<text x="342.6" y="278.2">specified</text>
</g>
</svg>
